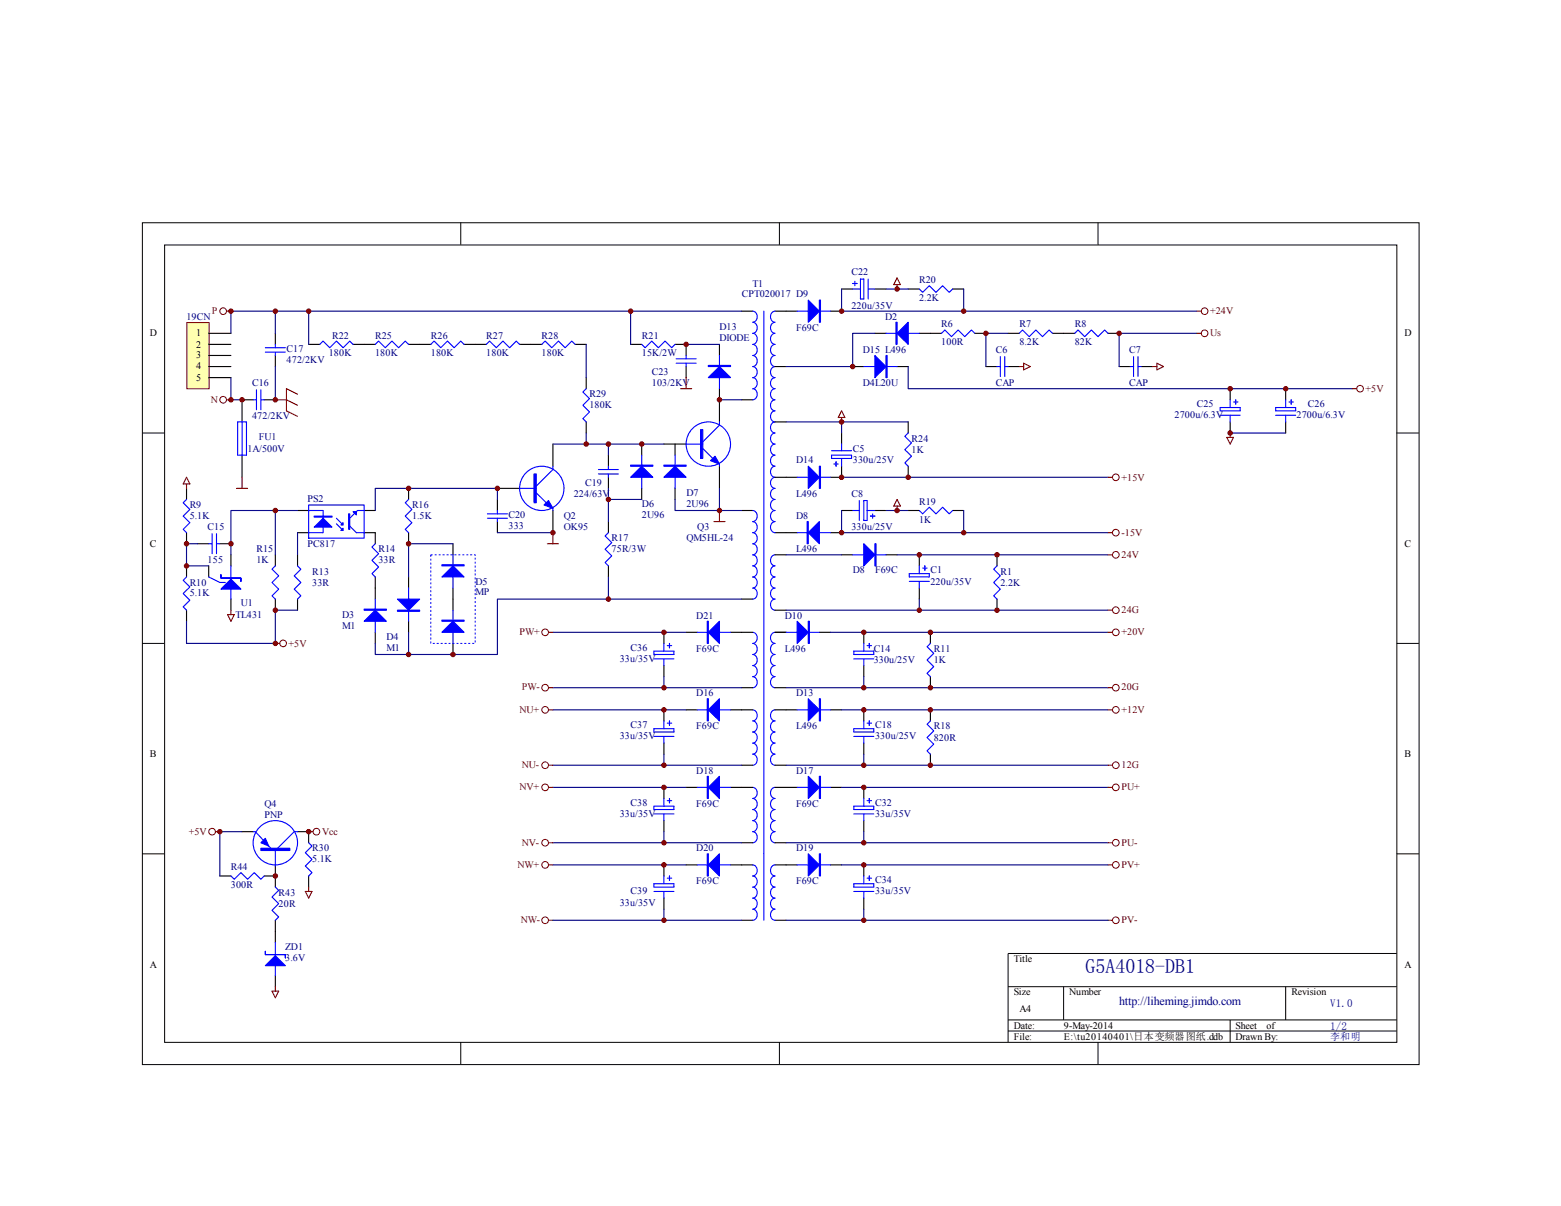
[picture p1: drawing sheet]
<svg xmlns="http://www.w3.org/2000/svg" width="279mm" height="216mm" viewBox="0 0 279 216" stroke-linecap="round" stroke-linejoin="round" font-family="sans-serif">
<g fill="none" stroke="#000" stroke-width=".18">
<path d="M25.5 39.9h228.5v150.7h-228.5zM82.5 39.8v4M139.5 39.8v4M196.5 39.8v4M29.5 43.9h220.5v142.7h-220.5zM25.4 77.5h4M250 77.5h4M25.4 115.2h4M250 115.2h4M25.4 152.9h4M250 152.9h4M180.4 176.6h69.6"/>
<path d="M190.4 176.6v6M230.1 176.6v6M250 170.7h-69.6v15.9M82.5 186.6v3.9M139.5 186.6v3.9M180.4 182.6h69.6M180.4 184.6h69.6M196.5 186.6v3.9M220.2 182.6v4"/>
</g>
<g fill="none" stroke="#000" stroke-width=".2">
<path d="M49.3 59.7v2M132.7 55.7h2M138.7 55.7h4M148.6 55.7h2M150.6 51.7h2M156.6 59.7h2M156.6 51.7h2M162.6 51.7h1.9M164.5 59.7h4M170.5 51.7h2M174.5 59.7h2M180.4 59.7h2"/>
<path d="M188.4 59.7h4M198.3 59.7h2M45.3 71.6h-2v3.9M47.3 71.6h2M49.3 63.6v2M55.2 61.7h2M63.2 61.7h4M73.1 61.7h4M83.1 61.7h3.9M93 61.7h4M99 79.5v4M102.9 61.7h2"/>
<path d="M104.9 67.6v2M104.9 75.5v2M112.9 61.7h2M114.9 79.5v2M118.8 79.5h4M120.8 61.7h2v1.9M120.8 79.5v2M122.8 65.6v2M128.8 61.7v1.9M128.8 69.6v5.9M132.7 71.6h2M138.7 65.6h2"/>
<path d="M138.7 75.5h2M150.6 77.5v2M152.6 65.6h2M160.6 65.6h2M162.6 75.5v2M176.5 65.6h2M180.4 65.6h2M200.3 65.6h2M204.3 65.6h2M220.2 69.6v2M220.2 75.5v2M230.1 69.6v2"/>
<path d="M230.1 75.5v2M33.4 87.4v2M33.4 95.4v1.9M35.4 97.3h2M39.3 97.3h2M41.3 99.3v2M43.3 81.5v3.9M49.3 99.3v2M53.3 95.4h1.9M53.3 91.4h1.9M53.3 99.3v2M65.2 95.4h2v1.9"/>
<path d="M65.2 91.4h2M73.1 87.4v2M73.1 95.4v1.9M81.1 97.3v2M89 87.4h4M89 89.4v2M89 93.4v2M99 91.4v4M108.9 81.5v2M108.9 85.4v2M108.9 93.4v2M114.9 87.4v2"/>
<path d="M120.8 87.4v2M128.8 83.5v3.9M132.7 91.4h2M138.7 95.4h4M138.7 85.4h4M138.7 99.3h2M148.6 95.4h2M150.6 83.5v1.9h-2M150.6 91.4h2M150.6 99.3h2M156.6 91.4h2M158.6 99.3h2"/>
<path d="M162.6 91.4h1.9M162.6 83.5v1.9M164.5 99.3v2M170.5 91.4h2M178.5 99.3v2M33.4 101.3v2M33.4 109.2v2M37.4 101.3v2M41.3 107.3v1.9M49.3 107.3v1.9M53.3 107.3v1.9M67.2 103.3v4"/>
<path d="M67.2 113.2v2M73.1 103.3v2M73.1 111.2v2M81.1 105.3v3.9M81.1 115.2v2M108.9 101.3v2M118.8 113.2v2M118.8 119.1v2M122.8 113.2h2M130.8 113.2h3.9M132.7 107.3h2M138.7 113.2h2"/>
<path d="M138.7 109.2h2M146.7 113.2h1.9M154.6 113.2v2M154.6 119.1v2M164.5 105.3v2M166.5 113.2v2M178.5 107.3v1.9M118.8 127.1v2M118.8 133v2M122.8 127.1h2M130.8 127.1h3.9M132.7 123.1h2"/>
<path d="M132.7 137h2M138.7 123.1h2M138.7 127.1h4M138.7 137h2M148.6 127.1h2M154.6 127.1v2M154.6 133v2M166.5 121.1v2M166.5 127.1v2M166.5 135v2M39.3 156.8h2M43.3 148.9h2"/>
<path d="M47.3 156.8h2M49.3 154.8v4M53.3 148.9h1.9v2M55.2 156.8v2M118.8 141v1.9M118.8 146.9v2M122.8 141h2M130.8 141h3.9M132.7 150.9h2M138.7 141h4M138.7 150.9h2M148.6 141h2"/>
<path d="M154.6 141v1.9M154.6 146.9v2M49.3 164.7v4M49.3 174.7v1.9"/>
</g>
<g fill="none" stroke="#00f" stroke-width=".2">
<path d="M134.7 55.7a1.01 1.01 0 0 1 .8 1 1.01 1.01 0 0 1-.8 1 1.02 1.02 0 0 1 .8 1 1.02 1.02 0 0 1-.8 1 1.01 1.01 0 0 1 .8 1 1.01 1.01 0 0 1-.8 1 1.02 1.02 0 0 1 .8 .9 1.02 1.02 0 0 1-.8 1 1.02 1.02 0 0 1 .8 1 1.02 1.02 0 0 1-.8 1 1.01 1.01 0 0 1 .8 1 1.01 1.01 0 0 1-.8 1 1.02 1.02 0 0 1 .8 1 1.02 1.02 0 0 1-.8 1 1.02 1.02 0 0 1 .8 1 1.02 1.02 0 0 1-.8 1M136.7 55.7v97.2M138.7 55.7a1.02 1.02 0 0 0-.8 1 1.02 1.02 0 0 0 .8 1 1.01 1.01 0 0 0-.8 1 1.01 1.01 0 0 0 .8 1 1.02 1.02 0 0 0-.8 1 1.02 1.02 0 0 0 .8 1 1.02 1.02 0 0 0-.8 1 1.02 1.02 0 0 0 .8 .9 1.01 1.01 0 0 0-.8 1 1.01 1.01 0 0 0 .8 1 1.02 1.02 0 0 0-.8 1 1.02 1.02 0 0 0 .8 1 1.02 1.02 0 0 0-.8 1 1.02 1.02 0 0 0 .8 1 1.01 1.01 0 0 0-.8 1 1.01 1.01 0 0 0 .8 1 1.02 1.02 0 0 0-.8 1 1.02 1.02 0 0 0 .8 1 1.02 1.02 0 0 0-.8 .9 1.02 1.02 0 0 0 .8 1 1.01 1.01 0 0 0-.8 1 1.01 1.01 0 0 0 .8 1 1.02 1.02 0 0 0-.8 1 1.02 1.02 0 0 0 .8 1 1.02 1.02 0 0 0-.8 1 1.02 1.02 0 0 0 .8 1 1.01 1.01 0 0 0-.8 1 1.01 1.01 0 0 0 .8 1 1.02 1.02 0 0 0-.8 1 1.02 1.02 0 0 0 .8 .9 1.02 1.02 0 0 0-.8 1 1.02 1.02 0 0 0 .8 1 1.01 1.01 0 0 0-.8 1 1.01 1.01 0 0 0 .8 1 1.01 1.01 0 0 0-.8 1 1.01 1.01 0 0 0 .8 1M142.7 55.7h5.9M152.6 50.8h.8M152.6 51.7h1.4M153 50.4v.7M154 50h.6v3.5h-.6zM155.4 51.7h1.2M155.4 50v3.5M158.6 59.7h5.9M164.5 51.7l.6 .6 1.2-1.2 1.2 1.2 1.2-1.2 1.2 1.2 .6-.6"/>
<path d="M168.5 59.7l.6-.6 1.2 1.2 1.2-1.2 1.2 1.2 1.2-1.2 .6 .6M182.4 59.7l.6-.6 1.2 1.2 1.2-1.2 1.2 1.2 1.2-1.2 .6 .6M192.4 59.7l.6-.6 1.2 1.2 1.1-1.2 1.2 1.2 1.2-1.2 .6 .6M42.5 75.5h1.6v6h-1.6zM43.3 75.5v6M45.3 71.6h.6M45.9 69.8v3.6M46.7 71.6h.6M46.7 69.8v3.6M47.5 63h3.6M47.5 62.3h3.6M49.3 61.7v.6"/>
<path d="M49.3 63v.6M57.2 61.7l.6-.6 1.2 1.2 1.2-1.2 1.2 1.2 1.2-1.2 .6 .6M67.2 61.7l.6-.6 1.2 1.2 1.2-1.2 1.1 1.2 1.2-1.2 .6 .6M77.1 61.7l.6-.6 1.2 1.2 1.2-1.2 1.2 1.2 1.2-1.2 .6 .6M87 61.7l.6-.6 1.2 1.2 1.2-1.2 1.2 1.2 1.2-1.2 .6 .6M97 61.7l.6-.6 1.2 1.2 1.2-1.2 1.2 1.2 1.1-1.2 .6 .6M104.9 69.6l-.6 .6 1.2 1.2-1.2 1.2 1.2 1.1-1.2 1.2 .6 .6M114.9 61.7l.6 .6 1.1-1.2 1.2 1.2 1.2-1.2 1.2 1.2 .6-.6M121 65h3.6M121 64.2h3.6M122.8 79.5h3M122.8 63.6v.6"/>
<path d="M122.8 65v.6M128.8 75.5v.6l-3 3M128.8 63.6v6M150.6 79.5v1.2M154.6 65.6h6M162.6 77.5l-.6 .6 1.1 1.2-1.1 1.2 1.1 1.2-1.1 1.2 .6 .6M178.5 65.6h.5M179 63.8v3.6M179.8 65.6h.6M179.8 63.8v3.6M202.3 65.6h.6M202.9 63.8v3.6"/>
<path d="M203.7 65.6h.6M203.7 63.8v3.6M218.4 73h3.6v.5h-3.6zM218.4 74.3h3.6M220.2 71.6v1.4M220.2 74.3v1.2M220.8 72h.8M221.2 71.6v.8M228.3 74.3h3.6M228.3 73h3.6v.5h-3.6zM230.1 71.6v1.4M230.1 74.3v1.2"/>
<path d="M230.7 72h.8M231.1 71.6v.8M33.4 89.4l-.6 .6 1.2 1.2-1.2 1.2 1.2 1.2-1.2 1.2 .6 .6M37.4 97.3h.6M38 95.6v3.5M38.8 97.3h.5M38.8 95.6v3.5M55.2 90.4h10v6h-10zM55.2 91.4h2.6v4h-2.6M60.2 92.8l1.2 1.2M60.2 93.8l1.2 1.2M62.6 94.2l1.2 1.2h1.4"/>
<path d="M65.2 91.4h-1.2l-1.4 1.4M67.2 97.3l-.6 .6 1.2 1.2-1.2 1.2 1.2 1.2-1.2 1.2 .6 .6M73.1 89.4l-.6 .6 1.2 1.2-1.2 1.2 1.2 1.2-1.2 1.2 .6 .6M81.1 99.3v6M87.2 92.8h3.6M87.2 92h3.6M89 91.4v.6M89 92.8v.6M93 87.4h3M96 88.2l1.8 1.8M99 83.5v.6l-3 2.9M99 91v.4"/>
<path d="M107.1 84.9h3.6M107.1 84.1h3.6M108.9 95.4l-.6 .6 1.2 1.1-1.2 1.2 1.2 1.2-1.2 1.2 .6 .6M108.9 83.5v.6M108.9 84.9v.5M114.9 81.5v5.9M120.8 81.5v5.9M125.8 80.3l1.8 1.8M128.8 83.1v.4M134.7 91.4a1.01 1.01 0 0 1 .8 1 1.01 1.01 0 0 1-.8 1 1.02 1.02 0 0 1 .8 1 1.02 1.02 0 0 1-.8 1 1.01 1.01 0 0 1 .8 1 1.01 1.01 0 0 1-.8 .9 1.02 1.02 0 0 1 .8 1 1.02 1.02 0 0 1-.8 1 1.01 1.01 0 0 1 .8 1 1.01 1.01 0 0 1-.8 1 1.02 1.02 0 0 1 .8 1 1.02 1.02 0 0 1-.8 1 1.02 1.02 0 0 1 .8 1 1.02 1.02 0 0 1-.8 1 1.01 1.01 0 0 1 .8 1 1.01 1.01 0 0 1-.8 1M138.7 91.4a1.02 1.02 0 0 0-.8 1 1.02 1.02 0 0 0 .8 1 1.01 1.01 0 0 0-.8 1 1.01 1.01 0 0 0 .8 1M138.7 99.3a1.02 1.02 0 0 0-.8 1 1.02 1.02 0 0 0 .8 1 1.02 1.02 0 0 0-.8 1 1.02 1.02 0 0 0 .8 1 1.01 1.01 0 0 0-.8 1 1.01 1.01 0 0 0 .8 1 1.02 1.02 0 0 0-.8 1 1.02 1.02 0 0 0 .8 1 1.01 1.01 0 0 0-.8 .9 1.01 1.01 0 0 0 .8 1"/>
<path d="M142.7 95.4h5.9M142.7 85.4h5.9M148.8 81.5h3.6v.6h-3.6zM148.8 80.7h3.6M149.2 83.1h.8M149.6 82.7v.8M150.6 82.1v1.4M152.6 91.4h1.2M152.6 99.3h6M153.8 89.6v3.6M154.6 89.6h.6v3.6h-.6zM155.2 91.4h1.4"/>
<path d="M155.8 92.4h.8M156.2 92v.8M164.5 91.4l.6 .6 1.2-1.2 1.2 1.2 1.2-1.2 1.2 1.2 .6-.6M33.4 103.3l-.6 .6 1.2 1.2-1.2 1.2 1.2 1.2-1.2 1.1 .6 .6M37.4 103.3l1.9 1h1M41.3 101.3v6M49.3 101.3l-.6 .6 1.2 1.2-1.2 1.2 1.2 1.2-1.2 1.2 .6 .6M53.3 101.3l.6 .6-1.2 1.2 1.2 1.2-1.2 1.2 1.2 1.2-.6 .6M67.2 107.3v5.9M73.1 105.3v5.9M81.1 109.2v6M117 118h3.6"/>
<path d="M117 116.6h3.6v.6h-3.6zM118.8 115.2v1.4M118.8 118v1.1M119.4 115.6h.8M119.8 115.2v.8M124.8 113.2h6M134.7 113.2a1.02 1.02 0 0 1 .8 1 1.02 1.02 0 0 1-.8 1 1.01 1.01 0 0 1 .8 1 1.01 1.01 0 0 1-.8 1 1.02 1.02 0 0 1 .8 1 1.02 1.02 0 0 1-.8 1 1.02 1.02 0 0 1 .8 .9 1.02 1.02 0 0 1-.8 1 1.01 1.01 0 0 1 .8 1 1.01 1.01 0 0 1-.8 1M138.7 113.2a1.02 1.02 0 0 0-.8 1 1.02 1.02 0 0 0 .8 1 1.01 1.01 0 0 0-.8 1 1.01 1.01 0 0 0 .8 1 1.02 1.02 0 0 0-.8 1 1.02 1.02 0 0 0 .8 1 1.02 1.02 0 0 0-.8 .9 1.02 1.02 0 0 0 .8 1 1.01 1.01 0 0 0-.8 1 1.01 1.01 0 0 0 .8 1M140.7 113.2h6M152.8 116.6h3.6v.6h-3.6zM152.8 118h3.6M154.6 115.2v1.4"/>
<path d="M154.6 118v1.1M155.2 115.6h.8M155.6 115.2v.8M162.8 102.7h3.5v.6h-3.5zM162.8 104.1h3.5M164.5 101.3v1.4M164.5 104.1v1.2M165.1 101.7h.8M165.5 101.3v.8M166.5 115.2l-.6 .6 1.2 1.2-1.2 1.2 1.2 1.1-1.2 1.2 .6 .6M178.5 101.3l-.6 .6 1.1 1.2-1.1 1.2 1.1 1.2-1.1 1.2 .6 .6M117 131.8h3.6"/>
<path d="M117 130.5h3.6v.5h-3.6zM118.8 129.1v1.4M118.8 131.8v1.2M119.4 129.5h.8M119.8 129.1v.8M124.8 127.1h6M134.7 127.1a1.01 1.01 0 0 1 .8 1 1.01 1.01 0 0 1-.8 1 1.02 1.02 0 0 1 .8 1 1.02 1.02 0 0 1-.8 .9 1.02 1.02 0 0 1 .8 1 1.02 1.02 0 0 1-.8 1 1.01 1.01 0 0 1 .8 1 1.01 1.01 0 0 1-.8 1 1.01 1.01 0 0 1 .8 1 1.01 1.01 0 0 1-.8 1M138.7 127.1a1.01 1.01 0 0 0-.8 1 1.01 1.01 0 0 0 .8 1 1.02 1.02 0 0 0-.8 1 1.02 1.02 0 0 0 .8 .9 1.02 1.02 0 0 0-.8 1 1.02 1.02 0 0 0 .8 1 1.01 1.01 0 0 0-.8 1 1.01 1.01 0 0 0 .8 1 1.01 1.01 0 0 0-.8 1 1.01 1.01 0 0 0 .8 1M142.7 127.1h5.9M152.8 130.5h3.6v.5h-3.6zM152.8 131.8h3.6M154.6 129.1v1.4"/>
<path d="M154.6 131.8v1.2M155.2 129.5h.8M155.6 129.1v.8M166.5 129.1l-.6 .6 1.2 1.1-1.2 1.2 1.2 1.2-1.2 1.2 .6 .6M41.3 156.8l.6 .6 1.2-1.2 1.2 1.2 1.2-1.2 1.2 1.2 .6-.6M45.3 148.9h.4l2.8 3M49.3 158.8l.6 .6-1.2 1.2 1.2 1.2-1.2 1.2 1.2 1.2-.6 .5M49.3 152.3v2.7M53.3 148.9h-.6l-3 3M55.2 150.9l.6 .6-1.2 1.2 1.2 1.1-1.2 1.2 1.2 1.2-.6 .6M117 145.7h3.6M117 144.3h3.6v.6h-3.6z"/>
<path d="M118.8 142.9v1.4M118.8 145.7v1.2M119.4 143.3h.8M119.8 142.9v.8M124.8 141h6M134.7 141a1.02 1.02 0 0 1 .8 1 1.02 1.02 0 0 1-.8 .9 1.02 1.02 0 0 1 .8 1 1.02 1.02 0 0 1-.8 1 1.01 1.01 0 0 1 .8 1 1.01 1.01 0 0 1-.8 1 1.02 1.02 0 0 1 .8 1 1.02 1.02 0 0 1-.8 1 1.01 1.01 0 0 1 .8 1 1.01 1.01 0 0 1-.8 1M138.7 141a1.02 1.02 0 0 0-.8 1 1.02 1.02 0 0 0 .8 .9 1.02 1.02 0 0 0-.8 1 1.02 1.02 0 0 0 .8 1 1.01 1.01 0 0 0-.8 1 1.01 1.01 0 0 0 .8 1 1.02 1.02 0 0 0-.8 1 1.02 1.02 0 0 0 .8 1 1.01 1.01 0 0 0-.8 1 1.01 1.01 0 0 0 .8 1M142.7 141h5.9M152.8 144.3h3.6v.6h-3.6zM152.8 145.7h3.6M154.6 142.9v1.4M154.6 145.7v1.2"/>
<path d="M155.2 143.3h.8M155.6 142.9v.8M49.3 168.7v6"/>
<circle cx="126.8" cy="79.5" r="4"/>
<circle cx="97" cy="87.4" r="4"/>
<circle cx="49.3" cy="150.9" r="4"/>
</g>
<g fill="#00f" stroke="#00f" stroke-width=".2">
<path d="M127.2 82.5l.8-.8 .8 1.4z"/>
<path d="M97.4 90.4l.8-.8 .8 1.4z"/>
<path d="M126.8 67.6l2-2 2 2z"/>
<path d="M118.8 85.4l2-1.9 2 1.9z"/>
<path d="M112.9 85.4l2-1.9 2 1.9z"/>
<path d="M57.8 92.8l1.6 1.6h-3.2z"/>
<path d="M61.4 94.6v.4h-.4z"/>
<path d="M61.4 93.6v.4h-.4z"/>
<path d="M63.2 91.6h.6v.6z"/>
<path d="M65.2 111.2l2-2 2 2z"/>
<path d="M79.1 103.3l2-2 2 2z"/>
<path d="M79.1 113.2l2-2 2 2z"/>
<path d="M71.1 107.3h4l-2 1.9z"/>
<path d="M39.5 105.5l1.8-1.8 1.8 1.8z"/>
<path d="M144.7 53.7l2 2-2 2z"/>
<path d="M156.6 63.6l2 2-2 2z"/>
<path d="M160.6 59.7l2-2v4z"/>
<path d="M144.7 95.4l2-2v3.9z"/>
<path d="M144.7 83.5l2 1.9-2 2z"/>
<path d="M142.7 111.2l2 2-2 2z"/>
<path d="M144.7 125.1l2 2-2 2z"/>
<path d="M154.6 97.3l2 2-2 2z"/>
<path d="M144.7 139l2 2-2 1.9z"/>
<path d="M126.8 141l2-2v3.9z"/>
<path d="M126.8 127.1l2-2v4z"/>
<path d="M126.8 113.2l2-2v4z"/>
<path d="M46.7 150.9l.8-.8 .6 1.4z"/>
<path d="M47.5 172.9l1.8-1.8 1.8 1.8z"/>
<path d="M125.4 76.9h.4v5.2h-.4z" fill-rule="evenodd"/>
<path d="M95.6 84.9h.4v5.1h-.4z" fill-rule="evenodd"/>
<path d="M126.8 65.4h4v.2h-4z" fill-rule="evenodd"/>
<path d="M118.8 83.3h4v.2h-4z" fill-rule="evenodd"/>
<path d="M112.9 83.3h4v.2h-4z" fill-rule="evenodd"/>
<path d="M56.2 92.4h3.2v.2h-3.2z" fill-rule="evenodd"/>
<path d="M62.4 92h.2v2.8h-.2z" fill-rule="evenodd"/>
<path d="M65.2 109h4v.2h-4z" fill-rule="evenodd"/>
<path d="M79.1 101.1h4v.2h-4z" fill-rule="evenodd"/>
<path d="M79.1 111h4v.2h-4z" fill-rule="evenodd"/>
<path d="M71.1 109.2h4v.2h-4z" fill-rule="evenodd"/>
<path d="M39.5 102.9v.6h3.6v.6v-.6h-3.6z" fill-rule="evenodd"/>
<path d="M146.7 53.7h.2v4h-.2z" fill-rule="evenodd"/>
<path d="M158.6 63.6h.2v4h-.2z" fill-rule="evenodd"/>
<path d="M160.4 57.7h.2v4h-.2z" fill-rule="evenodd"/>
<path d="M144.5 93.4h.2v3.9h-.2z" fill-rule="evenodd"/>
<path d="M146.7 83.5h.2v3.9h-.2z" fill-rule="evenodd"/>
<path d="M144.7 111.2h.2v4h-.2z" fill-rule="evenodd"/>
<path d="M146.7 125.1h.2v4h-.2z" fill-rule="evenodd"/>
<path d="M156.6 97.3h.2v4h-.2z" fill-rule="evenodd"/>
<path d="M146.7 139h.2v3.9h-.2z" fill-rule="evenodd"/>
<path d="M126.6 139h.2v3.9h-.2z" fill-rule="evenodd"/>
<path d="M126.6 125.1h.2v4h-.2z" fill-rule="evenodd"/>
<path d="M126.6 111.2h.2v4h-.2z" fill-rule="evenodd"/>
<path d="M46.7 151.9h5.2v.4h-5.2z" fill-rule="evenodd"/>
<path d="M47.5 170.3v.6h3.6v.6v-.6h-3.6z" fill-rule="evenodd"/>
</g>
<g fill="none" stroke="#000080" stroke-width=".2">
<path d="M41.3 55.7h91.4M49.3 55.7v4M55.2 55.7v6M112.9 55.7v6M150.6 51.7v4h63.6M156.6 59.7h-4v5.9h-11.9M158.6 51.7h4M172.5 51.7v4M180.4 59.7h-3.9v5.9M214.2 59.7h-13.9v5.9M41.3 71.6h2M49.3 65.6v6"/>
<path d="M99 79.5h5.9M104.9 77.5v2h13.9M104.9 61.7v5.9M108.9 79.5v2M122.8 61.7h6M128.8 71.6h3.9M140.7 75.5h21.9M150.6 75.5v2M162.6 65.6v4h79.4M220.2 77.5h9.9M35.4 97.3h-2v4h4M49.3 91.4v7.9"/>
<path d="M53.3 91.4h-12v7.9M53.3 95.4v3.9M81.1 97.3h-8v6M89 89.4v-2h-21.8v4M89 95.4h10M108.9 87.4v6M108.9 89.4h6M120.8 89.4v2h8M128.8 87.4v4h3.9M140.7 99.3h9.9M150.6 91.4v4h47.7M150.6 85.4h47.7"/>
<path d="M158.6 91.4h4M160.6 99.3h37.7M172.5 91.4v4M53.3 109.2h-4v6h-15.9v-4M73.1 113.2v4M99 113.2h23.8M108.9 103.3v4h23.8M108.9 107.3h-19.9v9.9h-21.8v-2M148.6 113.2h49.7M164.5 107.3v1.9h-23.8M164.5 109.2h33.8M99 123.1h19.8"/>
<path d="M99 127.1h23.8M99 137h19.8M118.8 121.1v2h13.9M118.8 135v2h13.9M150.6 127.1h47.7M154.6 121.1v2h-13.9M154.6 135v2h-13.9M154.6 123.1h43.7M154.6 137h43.7M43.3 148.9h-4v7.9M99 141h23.8M99 150.9h19.8"/>
<path d="M118.8 148.9v2h13.9M150.6 141h47.7M154.6 148.9v2h-13.9M154.6 150.9h43.7"/>
</g>
<g fill="none" stroke="#800000" stroke-width=".2">
<path d="M40.5 55.7h.8M160.6 49.8l.6 1.1h-1.2zM160.6 50.9v.8M214.2 55.7h.8M214.2 59.7h.8M40.5 71.6h.8M49.3 71.6h2l2 1M53.3 70.6l-2-1v3.9l2 1M121.8 69.6h2M122.8 67.6v2M150.6 73.5l.6 1.2h-1.2zM150.6 74.7v.8"/>
<path d="M182.4 65.6h.8M183.2 65l1.2 .6-1.2 .6zM206.3 65.6h.8M207.1 65l1.2 .6-1.2 .6zM219.6 78.3h1.2l-.6 1.2zM220.2 77.5v.8M242 69.6h.8M33.4 85.4l.6 1.2h-1.2zM33.4 86.6v.8M42.3 87.4h2M43.3 85.4v2M98 97.3h2"/>
<path d="M99 95.4v1.9M127.8 93.4h2M128.8 91.4v2M160.6 90.6v.8M160.6 89.4l.6 1.2h-1.2zM198.3 85.4h.8M198.3 95.4h.8M198.3 99.3h.8M40.7 110h1.2l-.6 1.2zM41.3 109.2v.8M49.3 115.2h.8M98.2 113.2h.8"/>
<path d="M198.3 109.2h.8M198.3 113.2h.8M98.2 123.1h.8M98.2 127.1h.8M98.2 137h.8M198.3 123.1h.8M198.3 127.1h.8M198.3 137h.8M38.6 148.9h.7M54.6 159.6h1.2l-.6 1.2zM55.2 148.9h.8M55.2 158.8v.8"/>
<path d="M98.2 141h.8M98.2 150.9h.8M198.3 141h.8M198.3 150.9h.8M48.7 177.4h1.2l-.6 1.2zM49.3 176.6v.8"/>
</g>
<g fill="none" stroke="#800000" stroke-width=".18">
<circle cx="39.9" cy="55.7" r=".6"/>
<circle cx="215.6" cy="59.7" r=".6"/>
<circle cx="215.6" cy="55.7" r=".6"/>
<circle cx="39.9" cy="71.6" r=".6"/>
<circle cx="243.4" cy="69.6" r=".6"/>
<circle cx="199.7" cy="95.4" r=".6"/>
<circle cx="199.7" cy="85.4" r=".6"/>
<circle cx="199.7" cy="99.3" r=".6"/>
<circle cx="50.7" cy="115.2" r=".59"/>
<circle cx="97.6" cy="113.2" r=".6"/>
<circle cx="199.7" cy="109.2" r=".6"/>
<circle cx="199.7" cy="113.2" r=".6"/>
<circle cx="97.6" cy="137" r=".6"/>
<circle cx="97.6" cy="123.1" r=".6"/>
<circle cx="97.6" cy="127.1" r=".6"/>
<circle cx="199.7" cy="137" r=".6"/>
<circle cx="199.7" cy="123.1" r=".6"/>
<circle cx="199.7" cy="127.1" r=".59"/>
<circle cx="38" cy="148.9" r=".6"/>
<circle cx="56.6" cy="148.9" r=".6"/>
<circle cx="97.6" cy="150.9" r=".6"/>
<circle cx="97.6" cy="141" r=".6"/>
<circle cx="199.7" cy="150.9" r=".6"/>
<circle cx="199.7" cy="141" r=".6"/>
</g>
<path d="M77.1 99.3h8v15.9h-8v-15.9" fill="none" stroke="#00f" stroke-width=".18" stroke-dasharray=".4 .4 .4 .4 .4 .4 .4 .4" stroke-linecap="butt"/>
<g fill="#800000" stroke="#800000" stroke-width=".18">
<circle cx="128.8" cy="71.6" r=".4"/>
<circle cx="89" cy="87.4" r=".4"/>
<circle cx="99" cy="95.4" r=".4"/>
<circle cx="43.3" cy="71.6" r=".4"/>
<circle cx="104.9" cy="79.5" r=".4"/>
<circle cx="128.8" cy="91.4" r=".4"/>
<circle cx="122.8" cy="61.7" r=".4"/>
<circle cx="112.9" cy="55.7" r=".4"/>
<circle cx="49.3" cy="55.7" r=".4"/>
<circle cx="49.3" cy="71.6" r=".4"/>
<circle cx="55.2" cy="55.7" r=".4"/>
<circle cx="114.9" cy="79.5" r=".4"/>
<circle cx="108.9" cy="89.4" r=".4"/>
<circle cx="108.9" cy="79.5" r=".4"/>
<circle cx="108.9" cy="107.3" r=".4"/>
<circle cx="73.1" cy="97.3" r=".4"/>
<circle cx="73.1" cy="87.4" r=".4"/>
<circle cx="81.1" cy="117.2" r=".4"/>
<circle cx="73.1" cy="117.2" r=".4"/>
<circle cx="33.4" cy="97.3" r=".4"/>
<circle cx="33.4" cy="101.3" r=".4"/>
<circle cx="49.3" cy="109.2" r=".4"/>
<circle cx="41.3" cy="97.3" r=".4"/>
<circle cx="49.3" cy="91.4" r=".4"/>
<circle cx="49.3" cy="115.2" r=".4"/>
<circle cx="150.6" cy="55.7" r=".4"/>
<circle cx="152.6" cy="65.6" r=".4"/>
<circle cx="150.6" cy="95.4" r=".4"/>
<circle cx="150.6" cy="85.4" r=".4"/>
<circle cx="176.5" cy="59.7" r=".4"/>
<circle cx="200.3" cy="59.7" r=".4"/>
<circle cx="172.5" cy="55.7" r=".4"/>
<circle cx="220.2" cy="69.6" r=".4"/>
<circle cx="162.6" cy="85.4" r=".4"/>
<circle cx="172.5" cy="95.4" r=".4"/>
<circle cx="178.5" cy="109.2" r=".4"/>
<circle cx="164.5" cy="109.2" r=".4"/>
<circle cx="166.5" cy="123.1" r=".4"/>
<circle cx="166.5" cy="113.2" r=".4"/>
<circle cx="166.5" cy="137" r=".4"/>
<circle cx="166.5" cy="127.1" r=".4"/>
<circle cx="154.6" cy="113.2" r=".4"/>
<circle cx="154.6" cy="123.1" r=".4"/>
<circle cx="154.6" cy="127.1" r=".4"/>
<circle cx="154.6" cy="137" r=".4"/>
<circle cx="154.6" cy="141" r=".4"/>
<circle cx="118.8" cy="137" r=".4"/>
<circle cx="118.8" cy="141" r=".4"/>
<circle cx="118.8" cy="123.1" r=".4"/>
<circle cx="118.8" cy="127.1" r=".4"/>
<circle cx="118.8" cy="113.2" r=".4"/>
<circle cx="154.6" cy="150.9" r=".4"/>
<circle cx="118.8" cy="150.9" r=".4"/>
<circle cx="230.1" cy="69.6" r=".4"/>
<circle cx="150.6" cy="75.5" r=".4"/>
<circle cx="160.6" cy="91.4" r=".4"/>
<circle cx="160.6" cy="51.7" r=".4"/>
<circle cx="220.2" cy="77.5" r=".4"/>
<circle cx="49.3" cy="156.8" r=".4"/>
<circle cx="55.2" cy="148.9" r=".4"/>
<circle cx="39.3" cy="148.9" r=".4"/>
</g>
<path d="M33.5 57.8h3.9v11.8h-3.9z" fill="#ffffb0"/>
<g fill="none" stroke="#800000" stroke-width=".18">
<path d="M33.4 57.7h4v11.9h-4z"/>
<circle cx="97.6" cy="154.8" r=".6"/>
<circle cx="199.7" cy="154.8" r=".6"/>
<circle cx="97.6" cy="164.7" r=".6"/>
<circle cx="199.7" cy="164.7" r=".6"/>
</g>
<g fill="none" stroke="#000" stroke-width=".2">
<path d="M37.4 59.7h3.9M37.4 61.7h3.9M37.4 63.6h3.9M37.4 65.6h3.9M37.4 67.6h3.9M118.8 154.8v2M122.8 154.8h2M130.8 154.8h3.9M138.7 154.8h4M148.6 154.8h2M154.6 154.8v2M118.8 160.8v2"/>
<path d="M132.7 164.7h2M138.7 164.7h2M154.6 160.8v2"/>
</g>
<path d="M41.3 55.7v4M41.3 67.6v4M99 154.8h23.8M150.6 154.8h47.7M99 164.7h33.7M118.8 162.8v1.9M140.7 164.7h57.6M154.6 162.8v1.9" fill="none" stroke="#000080" stroke-width=".2"/>
<g fill="#800000" stroke="#800000" stroke-width=".18">
<circle cx="41.3" cy="55.7" r=".4"/>
<circle cx="41.3" cy="71.6" r=".4"/>
<circle cx="154.6" cy="154.8" r=".4"/>
<circle cx="154.6" cy="164.7" r=".4"/>
<circle cx="118.8" cy="154.8" r=".4"/>
<circle cx="118.8" cy="164.7" r=".4"/>
<circle cx="178.5" cy="99.3" r=".4"/>
<circle cx="164.5" cy="99.3" r=".4"/>
</g>
<g fill="none" stroke="#00f" stroke-width=".2">
<path d="M117 158.2h3.6v.6h-3.6zM117 159.6h3.6M118.8 156.8v1.4M118.8 159.6v1.2M119.4 157.2h.8M119.8 156.8v.8M124.8 154.8h6M134.7 154.8a1.01 1.01 0 0 1 .8 1 1.01 1.01 0 0 1-.8 1 1.02 1.02 0 0 1 .8 1 1.02 1.02 0 0 1-.8 1 1.01 1.01 0 0 1 .8 1 1.01 1.01 0 0 1-.8 1 1.02 1.02 0 0 1 .8 1 1.02 1.02 0 0 1-.8 1 1.01 1.01 0 0 1 .8 1 1.01 1.01 0 0 1-.8 .9M136.7 152.9v11.8M138.7 154.8a1.02 1.02 0 0 0-.8 1 1.02 1.02 0 0 0 .8 1 1.01 1.01 0 0 0-.8 1 1.01 1.01 0 0 0 .8 1 1.02 1.02 0 0 0-.8 1 1.02 1.02 0 0 0 .8 1 1.01 1.01 0 0 0-.8 1 1.01 1.01 0 0 0 .8 1 1.01 1.01 0 0 0-.8 1 1.01 1.01 0 0 0 .8 .9M142.7 154.8h5.9M152.8 159.6h3.6"/>
<path d="M152.8 158.2h3.6v.6h-3.6zM154.6 156.8v1.4M154.6 159.6v1.2M155.2 157.2h.8M155.6 156.8v.8"/>
</g>
<g fill="#00f" stroke="#00f" stroke-width=".2">
<path d="M126.8 154.8l2-1.9v3.9z"/>
<path d="M144.7 152.9l2 1.9-2 2z"/>
<path d="M126.6 152.9h.2v3.9h-.2z" fill-rule="evenodd"/>
<path d="M146.7 152.9h.2v3.9h-.2z" fill-rule="evenodd"/>
</g>
<path d="M98.2 154.8h.8M198.3 154.8h.8M98.2 164.7h.8M198.3 164.7h.8" fill="none" stroke="#800000" stroke-width=".2"/>
<text font-size="3.6" fill="#000080" x="194.3" y="174.2">G5A4018-DB1</text>
<text font-size="2.1" fill="#000080" x="200.3" y="180">http://liheming.jimdo.com</text>
<g font-size="2" fill="#000080">
<text x="238.1" y="180.3">V1.0</text>
<text x="238.1" y="184.3">1/2</text>
</g>
<g font-size="1.8" fill="#000080">
<text x="132.8" y="53.3">CPT020017 D9</text>
<text x="134.7" y="51.3">T1</text>
<text x="152.4" y="49.3">C22</text>
<text x="164.5" y="50.7">R20</text>
<text x="164.5" y="53.8">2.2K</text>
<text x="33.4" y="57.2">19CN</text>
<text x="128.8" y="59">D13</text>
<text x="142.5" y="59.2">F69C</text>
<text x="152.4" y="55.3">220u/35V</text>
<text x="158.4" y="57.2">D2</text>
<text x="168.5" y="58.6">R6</text>
<text x="182.5" y="58.6">R7</text>
<text x="192.4" y="58.6">R8</text>
<text x="51.3" y="63">C17</text>
<text x="51.3" y="64.9">472/2KV</text>
<text x="58.8" y="63.8">180K</text>
<text x="59.4" y="60.6">R22</text>
<text x="67.1" y="60.6">R25</text>
<text x="67.1" y="63.8">180K</text>
<text x="77.1" y="60.6">R26</text>
<text x="77.1" y="63.8">180K</text>
<text x="87" y="60.6">R27</text>
<text x="87" y="63.8">180K</text>
<text x="96.9" y="60.6">R28</text>
<text x="96.9" y="63.8">180K</text>
<text x="114.9" y="60.6">R21</text>
<text x="114.9" y="63.8">15K/2W</text>
<text x="128.8" y="61">DIODE</text>
<text x="154.4" y="63.2">D15 L496</text>
<text x="168.5" y="61.8">100R</text>
<text x="178.2" y="63.2">C6</text>
<text x="182.5" y="61.8">8.2K</text>
<text x="192.4" y="61.8">82K</text>
<text x="202.1" y="63.2">C7</text>
<text x="45.1" y="69.1">C16</text>
<text x="105.5" y="71.1">R29</text>
<text x="116.7" y="67.1">C23</text>
<text x="116.7" y="69.1">103/2KV</text>
<text x="154.4" y="69.1">D4L20U</text>
<text x="178.2" y="69.1">CAP</text>
<text x="202.1" y="69.1">CAP</text>
<text x="45.1" y="75.1">472/2KV</text>
<text x="105.5" y="73.1">180K</text>
<text x="210.2" y="74.8">2700u/6.3V</text>
<text x="214.2" y="72.9">C25</text>
<text x="232.1" y="74.8">2700u/6.3V</text>
<text x="234.1" y="72.9">C26</text>
<text x="44.3" y="80.9">1A/500V</text>
<text x="46.3" y="78.8">FU1</text>
<text x="142.5" y="83">D14</text>
<text x="152.7" y="80.9">C5</text>
<text x="152.7" y="82.8">330u/25V</text>
<text x="163.2" y="79.1">R24</text>
<text x="163.2" y="81">1K</text>
<text x="55" y="89.9">PS2</text>
<text x="102.7" y="89">224/63V</text>
<text x="104.7" y="87">C19</text>
<text x="122.9" y="88.7">D7</text>
<text x="142.5" y="89">L496</text>
<text x="152.4" y="89">C8</text>
<text x="34" y="90.9">R9</text>
<text x="34" y="92.9">5.1K</text>
<text x="37.2" y="94.9">C15</text>
<text x="73.7" y="90.9">R16</text>
<text x="73.7" y="92.9">1.5K</text>
<text x="91" y="92.7">C20</text>
<text x="91" y="94.7">333</text>
<text x="100.9" y="92.9">Q2</text>
<text x="100.9" y="94.9">OK95</text>
<text x="114.9" y="90.8">D6</text>
<text x="114.9" y="92.7">2U96</text>
<text x="122.9" y="90.8">2U96</text>
<text x="124.8" y="94.9">Q3</text>
<text x="142.5" y="92.9">D8</text>
<text x="152.4" y="94.9">330u/25V</text>
<text x="164.5" y="90.3">R19</text>
<text x="164.5" y="93.6">1K</text>
<text x="37.2" y="100.8">155</text>
<text x="45.9" y="98.9">R15</text>
<text x="45.9" y="100.8">1K</text>
<text x="55" y="97.9">PC817</text>
<text x="67.7" y="98.9">R14</text>
<text x="67.7" y="100.8">33R</text>
<text x="109.5" y="96.9">R17</text>
<text x="109.5" y="98.9">75R/3W</text>
<text x="122.9" y="96.9">QM5HL-24</text>
<text x="142.5" y="98.9">L496</text>
<text x="34" y="104.8">R10</text>
<text x="34" y="106.8">5.1K</text>
<text x="55.9" y="102.9">R13</text>
<text x="55.9" y="104.8">33R</text>
<text x="85.1" y="104.6">D5</text>
<text x="85.1" y="106.6">MP</text>
<text x="152.7" y="102.6">D8</text>
<text x="156.6" y="102.6">F69C</text>
<text x="166.5" y="102.6">C1</text>
<text x="166.5" y="104.6">220u/35V</text>
<text x="179.1" y="102.9">R1</text>
<text x="179.1" y="104.8">2.2K</text>
<text x="42.2" y="110.6">TL431</text>
<text x="43.1" y="108.5">U1</text>
<text x="61.2" y="110.6">D3</text>
<text x="61.2" y="112.5">M1</text>
<text x="124.6" y="110.7">D21</text>
<text x="140.5" y="110.7">D10</text>
<text x="69.2" y="114.6">D4</text>
<text x="69.2" y="116.5">M1</text>
<text x="110.9" y="118.5">33u/35V</text>
<text x="112.9" y="116.5">C36</text>
<text x="124.6" y="116.7">F69C</text>
<text x="140.5" y="116.7">L496</text>
<text x="156.4" y="116.7">C14</text>
<text x="156.4" y="118.7">330u/25V</text>
<text x="167.1" y="116.7">R11</text>
<text x="167.1" y="118.7">1K</text>
<text x="124.6" y="124.6">D16</text>
<text x="142.5" y="124.6">D13</text>
<text x="112.9" y="130.4">C37</text>
<text x="124.6" y="130.6">F69C</text>
<text x="142.5" y="130.6">L496</text>
<text x="156.6" y="130.4">C18</text>
<text x="167.1" y="130.6">R18</text>
<text x="110.9" y="132.3">33u/35V</text>
<text x="156.6" y="132.3">330u/25V</text>
<text x="167.1" y="132.6">820R</text>
<text x="124.6" y="138.5">D18</text>
<text x="142.5" y="138.5">D17</text>
<text x="47.3" y="144.4">Q4</text>
<text x="47.3" y="146.5">PNP</text>
<text x="110.9" y="146.2">33u/35V</text>
<text x="112.9" y="144.3">C38</text>
<text x="124.6" y="144.4">F69C</text>
<text x="142.5" y="144.4">F69C</text>
<text x="156.6" y="144.3">C32</text>
<text x="156.6" y="146.2">33u/35V</text>
<text x="41.3" y="155.8">R44</text>
<text x="55.9" y="152.4">R30</text>
<text x="55.9" y="154.3">5.1K</text>
<text x="124.6" y="152.4">D20</text>
<text x="142.5" y="152.4">D19</text>
<text x="41.3" y="158.9">300R</text>
<text x="49.9" y="160.4">R43</text>
<text x="112.9" y="160.1">C39</text>
<text x="124.6" y="158.3">F69C</text>
<text x="142.5" y="158.3">F69C</text>
<text x="156.6" y="158.2">C34</text>
<text x="156.6" y="160.1">33u/35V</text>
<text x="49.9" y="162.3">20R</text>
<text x="110.9" y="162.1">33u/35V</text>
<text x="51.1" y="170">ZD1</text>
<text x="51.1" y="172">3.6V</text>
<text x="238.1" y="186.1">李和明</text>
</g>
<g font-size="1.8" fill="#800000">
<text x="37.9" y="56.2">P</text>
<text x="216.6" y="56.2">+24V</text>
<text x="216.6" y="60.2">Us</text>
<text x="244.4" y="70.1">+5V</text>
<text x="37.8" y="72.1">N</text>
<text x="200.7" y="86">+15V</text>
<text x="200.7" y="95.9">-15V</text>
<text x="200.7" y="99.8">24V</text>
<text x="93" y="113.7">PW+</text>
<text x="200.7" y="109.8">24G</text>
<text x="200.7" y="113.7">+20V</text>
<text x="51.6" y="115.7">+5V</text>
<text x="93.4" y="123.6">PW-</text>
<text x="200.7" y="123.6">20G</text>
<text x="93" y="127.6">NU+</text>
<text x="200.7" y="127.6">+12V</text>
<text x="93.4" y="137.5">NU-</text>
<text x="200.7" y="137.5">12G</text>
<text x="93" y="141.5">NV+</text>
<text x="200.7" y="141.5">PU+</text>
<text x="33.8" y="149.4">+5V</text>
<text x="57.7" y="149.4">Vcc</text>
<text x="92.6" y="155.4">NW+</text>
<text x="93.4" y="151.4">NV-</text>
<text x="200.7" y="151.4">PU-</text>
<text x="200.7" y="155.4">PV+</text>
<text x="93.2" y="165.3">NW-</text>
<text x="200.7" y="165.3">PV-</text>
</g>
<g font-size="1.8">
<text x="26.8" y="60.2">D</text>
<text x="35.1" y="60.2">1</text>
<text x="35.1" y="62.2">2</text>
<text x="35.1" y="64.2">3</text>
<text x="251.4" y="60.2">D</text>
<text x="35.1" y="66.1">4</text>
<text x="35.1" y="68.2">5</text>
<text x="26.8" y="97.9">C</text>
<text x="251.4" y="97.9">C</text>
<text x="26.8" y="135.6">B</text>
<text x="251.4" y="135.6">B</text>
<text x="26.8" y="173.2">A</text>
<text x="181.4" y="172.2">Title</text>
<text x="251.4" y="173.2">A</text>
<text x="181.4" y="178.1">Size</text>
<text x="191.3" y="178.1">Number</text>
<text x="231.1" y="178.1">Revision</text>
<text x="181.4" y="184.1">Date:</text>
<text x="182.5" y="181.1">A4</text>
<text x="190.4" y="184.1">9-May-2014</text>
<text x="221.1" y="184.1">Sheet</text>
<text x="226.7" y="184.1">of</text>
<text x="181.4" y="186.1">File:</text>
<text x="190.4" y="186.1">E:\tu20140401\日本变频器图纸.ddb</text>
<text x="221.1" y="186.1">Drawn By:</text>
</g>
</svg>
